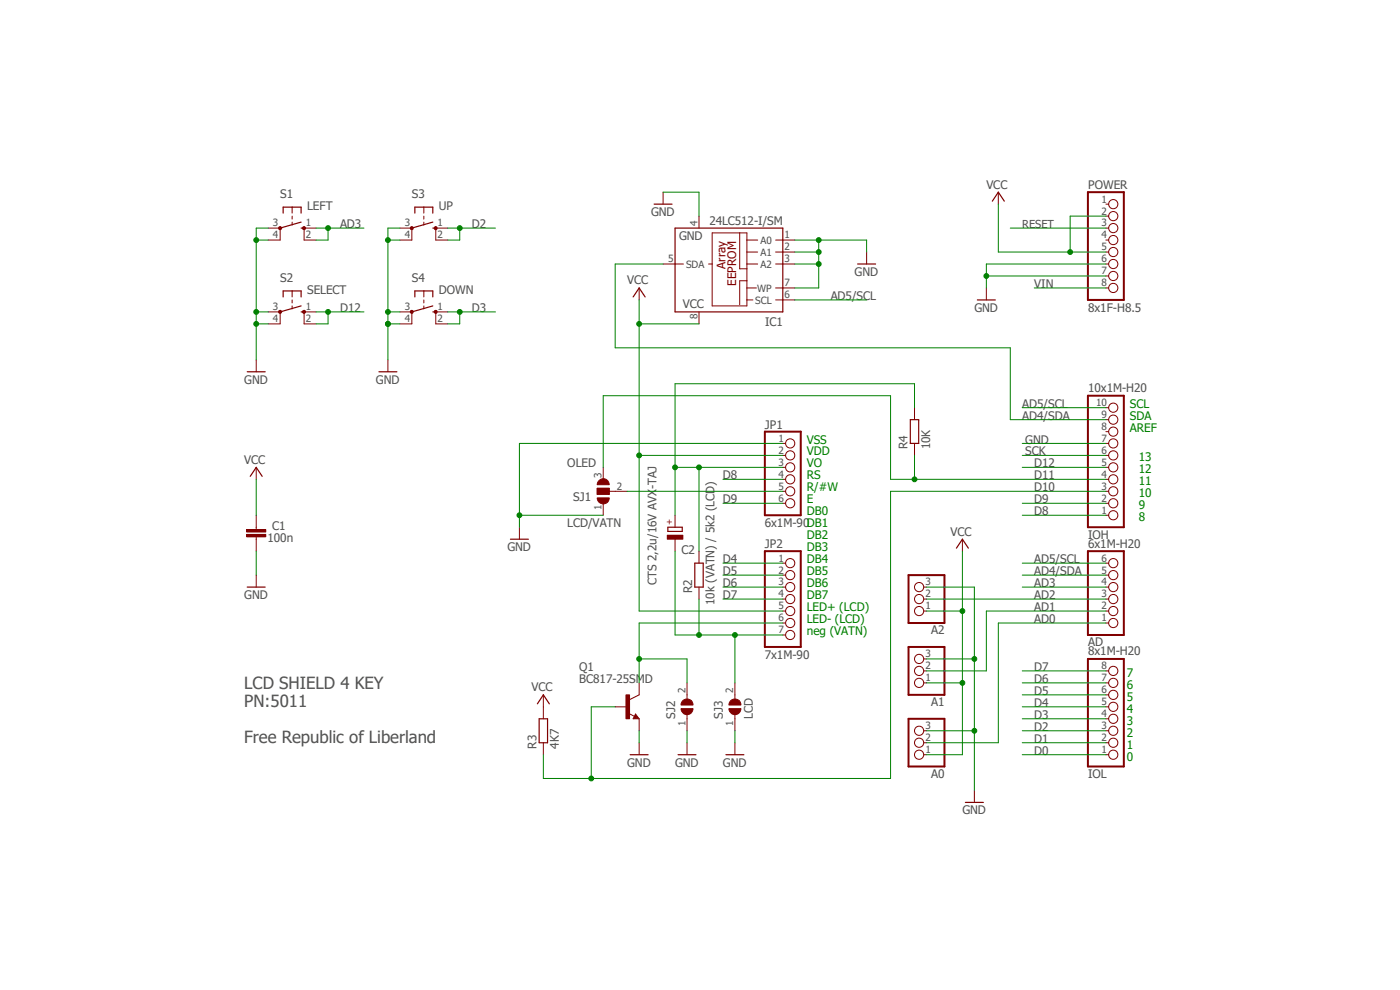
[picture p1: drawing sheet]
<svg xmlns="http://www.w3.org/2000/svg" width="297mm" height="210mm" viewBox="0 0 297 210" stroke-linecap="round" stroke-linejoin="round" font-family="sans-serif">
<path d="M50.9 36.4l195.3 137M246.2 36.4l-195.3 137" fill="none" stroke="#fff" stroke-width=".21"/>
<path d="M230.8 83.9h7.6v27.9h-7.6zM230.8 116.9h7.6v17.8h-7.6zM230.8 139.8h7.6v22.8h-7.6z" fill="none" stroke="#800000" stroke-width=".42"/>
<g fill="none" stroke="#800000" stroke-width=".21">
<path d="M211.8 40.8v2.5M209.3 61.1v2.5M54.4 99.1v2.6M234.6 99.1h.6M234.6 96.6h.6M234.6 94.1h.6M234.6 91.6h.6M234.6 89h.6M234.6 86.5h.6M54.4 111.8v.6M54.4 113.9v.5M234.6 109.3h.6"/>
<path d="M234.6 106.8h.6M234.6 104.2h.6M234.6 101.7h.6M234.6 119.5h.6M54.4 122v2.5M234.6 132.2h.6M234.6 129.6h.6M234.6 127.1h.6M234.6 124.5h.6M234.6 122h.6M234.6 157.6h.6M234.6 155h.6"/>
<path d="M234.6 152.5h.6M234.6 149.9h.6M234.6 147.4h.6M234.6 144.9h.6M234.6 142.3h.6M234.6 160.1h.6"/>
<circle cx="236.2" cy="91.6" r=".98"/>
<circle cx="236.2" cy="86.5" r=".98"/>
<circle cx="236.2" cy="99.1" r=".98"/>
<circle cx="236.2" cy="94.1" r=".98"/>
<circle cx="236.2" cy="89" r=".98"/>
<circle cx="236.2" cy="96.6" r=".98"/>
<circle cx="236.2" cy="104.2" r=".98"/>
<circle cx="236.2" cy="106.8" r=".98"/>
<circle cx="236.2" cy="101.7" r=".98"/>
<circle cx="236.2" cy="119.5" r=".98"/>
<circle cx="236.2" cy="109.3" r=".98"/>
<circle cx="236.2" cy="127.1" r=".98"/>
<circle cx="236.2" cy="122" r=".98"/>
<circle cx="236.2" cy="124.5" r=".98"/>
<circle cx="236.2" cy="132.2" r=".98"/>
<circle cx="236.2" cy="129.6" r=".98"/>
<circle cx="236.2" cy="155" r=".98"/>
<circle cx="236.2" cy="149.9" r=".98"/>
<circle cx="236.2" cy="152.5" r=".98"/>
<circle cx="236.2" cy="144.9" r=".98"/>
<circle cx="236.2" cy="142.3" r=".98"/>
<circle cx="236.2" cy="157.6" r=".98"/>
<circle cx="236.2" cy="147.4" r=".98"/>
<circle cx="236.2" cy="160.1" r=".98"/>
</g>
<path d="M210.5 42.7l1.3-1.9 1.3 1.9M207.3 63.6h3.9M53.1 101l1.3-1.9 1.2 1.9M52.5 124.5h3.8" fill="none" stroke="#800000" stroke-width=".25"/>
<path d="M52.3 112.4h4.1v.5h-4.1z" fill-rule="evenodd" fill="#800000"/>
<path d="M52.3 112.4h4.1v.5h-4.1z" fill="none" stroke="#800000" stroke-width=".21"/>
<path d="M52.3 113.4h4.1v.5h-4.1z" fill-rule="evenodd" fill="#800000"/>
<g fill="none" stroke="#800000" stroke-width=".21">
<path d="M59.4 48.4v2.5M62 43.9v1.3M62 45.8v.7M62 47.1v.7M64.5 48.4v2.5M234.6 43.3h.6M234.6 45.8h.6M234.6 48.4h.6M234.6 50.9h.6M234.6 53.5h.6M234.6 56h.6M234.6 58.5h.6"/>
<path d="M234.6 61.1h.6M52.3 113.4h4.1v.5h-4.1zM54.4 109.3v2.5M54.4 114.4v2.5M110.2 111.8v2.6"/>
<circle cx="236.2" cy="48.4" r=".98"/>
<circle cx="236.2" cy="53.5" r=".98"/>
<circle cx="236.2" cy="58.5" r=".98"/>
<circle cx="236.2" cy="45.8" r=".98"/>
<circle cx="236.2" cy="43.3" r=".98"/>
<circle cx="236.2" cy="56" r=".98"/>
<circle cx="236.2" cy="50.9" r=".98"/>
<circle cx="236.2" cy="61.1" r=".98"/>
</g>
<path d="M230.8 40.8h7.6v22.8h-7.6z" fill="none" stroke="#800000" stroke-width=".42"/>
<path d="M60.1 45.2v-1.3h3.8v1.3M63.9 48.4h.6M63.9 47.1l-4.5 1.3M108.3 114.4h3.8" fill="none" stroke="#800000" stroke-width=".25"/>
<path d="M59.2 48.2l.2-.2 .2 .2 .2 .2-.2 .2h-.4z" fill-rule="evenodd" fill="#800000"/>
<path d="M59.2 48.2l.2-.2 .2 .2 .2 .2-.2 .2h-.4z" fill="none" stroke="#800000" stroke-width=".21"/>
<path d="M64.3 48.2l.2-.2 .2 .2 .2 .2-.2 .2h-.4z" fill-rule="evenodd" fill="#800000"/>
<path d="M56.9 48.4h2.5M56.9 50.9h2.5M64.3 48.2l.2-.2 .2 .2 .2 .2-.2 .2h-.4zM64.5 48.4h2.6M64.5 50.9h2.6M59.4 66.2v2.5M62 61.7v1.3M62 63.6v.7M62 64.9v.6M64.5 66.2v2.5" fill="none" stroke="#800000" stroke-width=".21"/>
<path d="M60.1 63v-1.3h3.8v1.3M63.9 66.2h.6M63.9 64.9l-4.5 1.3" fill="none" stroke="#800000" stroke-width=".25"/>
<path d="M59.2 65.9h.4l.2 .3-.2 .2-.2 .1-.2-.1z" fill-rule="evenodd" fill="#800000"/>
<path d="M59.2 65.9h.4l.2 .3-.2 .2-.2 .1-.2-.1z" fill="none" stroke="#800000" stroke-width=".21"/>
<path d="M64.3 65.9h.4l.2 .3-.2 .2-.2 .1-.2-.1z" fill-rule="evenodd" fill="#800000"/>
<path d="M87.4 48.4v2.5M89.9 43.9v1.3M89.9 45.8v.7M89.9 47.1v.7M92.5 48.4v2.5M56.9 66.2h2.5M56.9 68.7h2.5M64.3 65.9h.4l.2 .3-.2 .2-.2 .1-.2-.1zM64.5 66.2h2.6M64.5 68.7h2.6" fill="none" stroke="#800000" stroke-width=".21"/>
<path d="M88 45.2v-1.3h3.8v1.3M91.8 48.4h.7M91.8 47.1l-4.4 1.3" fill="none" stroke="#800000" stroke-width=".25"/>
<path d="M87.1 48.2l.3-.2 .2 .2v.4h-.5z" fill-rule="evenodd" fill="#800000"/>
<path d="M87.1 48.2l.3-.2 .2 .2v.4h-.5z" fill="none" stroke="#800000" stroke-width=".21"/>
<path d="M92.2 48.2l.3-.2 .2 .2v.4h-.5z" fill-rule="evenodd" fill="#800000"/>
<path d="M84.8 48.4h2.6M84.8 50.9h2.6M92.2 48.2l.3-.2 .2 .2v.4h-.5zM92.5 48.4h2.5M92.5 50.9h2.5M87.4 66.2v2.5M89.9 61.7v1.3M89.9 63.6v.7M89.9 64.9v.6M92.5 66.2v2.5" fill="none" stroke="#800000" stroke-width=".21"/>
<path d="M88 63v-1.3h3.8v1.3M91.8 66.2h.7M91.8 64.9l-4.4 1.3" fill="none" stroke="#800000" stroke-width=".25"/>
<path d="M87.1 65.9h.5v.5l-.2 .1-.3-.1z" fill-rule="evenodd" fill="#800000"/>
<path d="M87.1 65.9h.5v.5l-.2 .1-.3-.1z" fill="none" stroke="#800000" stroke-width=".21"/>
<path d="M92.2 65.9h.5v.5l-.2 .1-.3-.1z" fill-rule="evenodd" fill="#800000"/>
<g fill="none" stroke="#800000" stroke-width=".21">
<path d="M140.7 40.8v2.5M183.9 53.5v2.5M54.4 76.3v2.6M82.3 76.3v2.6M84.8 66.2h2.6M84.8 68.7h2.6M92.2 65.9h.5v.5l-.2 .1-.3-.1zM92.5 66.2h2.5M92.5 68.7h2.5M115.3 147.4v5.1M115.3 157.6v2.5M133.4 151.3l1.2 .7"/>
<path d="M134.8 151.5l.8 1h-1.3zM135.6 157.6v2.5M135.6 147.4l-2 1"/>
</g>
<path d="M138.8 43.3h3.8M181.9 56h3.9M52.5 78.9h3.8M80.4 78.9h3.8M114 149.3l1.3-1.9 1.2 1.9M114.4 152.5h1.8v5.1h-1.8zM134.8 152l.2 .2h-.4l.2-.5 .5 .7h-.7M133.7 160.1h3.8" fill="none" stroke="#800000" stroke-width=".25"/>
<path d="M132.8 147.4h.8v5.1h-.8z" fill-rule="evenodd" fill="#800000"/>
<path d="M130.5 149.9h2.6M132.8 147.4h.8v5.1h-.8zM135.6 144.9v2.5M135.6 152.5v2.5" fill="none" stroke="#800000" stroke-width=".21"/>
<path d="M127.1 101.9a1.25 1.25 0 0 1 1.4-.3 1.25 1.25 0 0 1 .7 1.2h-2.5z" fill-rule="evenodd" fill="#800000"/>
<path d="M127.1 101.9a1.25 1.25 0 0 1 1.4-.3 1.25 1.25 0 0 1 .7 1.2h-2.5z" fill="none" stroke="#800000" stroke-width=".21"/>
<path d="M126.7 105.6h2.5a1.27 1.27 0 0 1-1.2 1.3 1.27 1.27 0 0 1-1.3-1.3z" fill-rule="evenodd" fill="#800000"/>
<path d="M126.7 103.6h2.5v1.3h-2.5zM126.7 105.6h2.5a1.27 1.27 0 0 1-1.2 1.3 1.27 1.27 0 0 1-1.3-1.3zM129.2 104.2h1.3" fill="none" stroke="#800000" stroke-width=".21"/>
<path d="M126.7 103.6h2.5v1.3h-2.5z" fill-rule="evenodd" fill="#800000"/>
<g fill="none" stroke="#800000" stroke-width=".21">
<path d="M140.7 56h4.3M148.3 45.8v2.6M150.3 56h.8M151.1 49.4h7.4v15.5h-7.4zM156.9 49.4v7.6h1.6M158.5 56h2.2M158.5 53.5h2.2M158.5 50.9h2.2M158.5 59.6h-1.6v5M164.5 56h4.1M164.5 53.5h4.1M164.5 50.9h4.1"/>
<path d="M148.3 66.2v2.5M158.5 63.6h1.2M158.5 61.1h2M164.5 63.6h4.1M164.5 61.1h4.1M128 99.1v2.6M166.1 94.1h.5M166.1 96.6h.5M166.1 99.1h.5M194 86.5v2.5M194 94.1v2.5M126.7 103.6h2.5v1.3h-2.5z"/>
<path d="M128 106.8v2.5M130.5 104.2h2.6M166.1 104.2h.5M166.1 101.7h.5M166.1 106.8h.5M166.1 119.5h.5M166.1 129.6h.5M166.1 127.1h.5M166.1 124.5h.5M166.1 122h.5M166.1 132.2h.5M166.1 134.7h.5"/>
<path d="M196 129.6h.6M196 127.1h.6M196 124.5h.6M196 139.8h.6M196 144.9h.6M196 142.3h.6M196 157.6h.6M196 155h.6M196 160.1h.6M206.7 167.7v2.5"/>
<circle cx="167.6" cy="96.6" r=".98"/>
<circle cx="167.6" cy="94.1" r=".98"/>
<circle cx="167.6" cy="99.1" r=".98"/>
<circle cx="167.6" cy="101.7" r=".98"/>
<circle cx="167.6" cy="104.2" r=".98"/>
<circle cx="167.6" cy="119.5" r=".98"/>
<circle cx="167.6" cy="106.8" r=".98"/>
<circle cx="167.6" cy="127.1" r=".98"/>
<circle cx="167.6" cy="134.7" r=".98"/>
<circle cx="167.6" cy="129.6" r=".98"/>
<circle cx="167.6" cy="132.2" r=".98"/>
<circle cx="167.6" cy="122" r=".98"/>
<circle cx="167.6" cy="124.5" r=".98"/>
<circle cx="195" cy="124.5" r=".98"/>
<circle cx="195" cy="129.6" r=".98"/>
<circle cx="195" cy="127.1" r=".98"/>
<circle cx="195" cy="139.8" r=".98"/>
<circle cx="195" cy="157.6" r=".98"/>
<circle cx="195" cy="142.3" r=".98"/>
<circle cx="195" cy="144.9" r=".98"/>
<circle cx="195" cy="155" r=".98"/>
<circle cx="195" cy="160.1" r=".98"/>
</g>
<path d="M162.3 91.6h7.6v17.7h-7.6zM162.3 116.9h7.6v20.3h-7.6zM192.7 122h7.7v10.2h-7.7zM192.7 137.2h7.7v10.2h-7.7zM192.7 152.5h7.7v10.1h-7.7z" fill="none" stroke="#800000" stroke-width=".42"/>
<path d="M143.2 48.4h22.9v17.8h-22.9zM193.1 89h1.8v5.1h-1.8zM204.8 170.2h3.8" fill="none" stroke="#800000" stroke-width=".25"/>
<path d="M144.9 148.6a1.27 1.27 0 0 1 1.4-.2 1.27 1.27 0 0 1 .7 1.2h-2.5l.1-.6z" fill-rule="evenodd" fill="#800000"/>
<path d="M144.9 148.6a1.27 1.27 0 0 1 1.4-.2 1.27 1.27 0 0 1 .7 1.2h-2.5l.1-.6z" fill="none" stroke="#800000" stroke-width=".21"/>
<path d="M144.5 150.3h2.5a1.27 1.27 0 0 1-1.2 1.3 1.27 1.27 0 0 1-1.3-1.3z" fill-rule="evenodd" fill="#800000"/>
<path d="M144.5 150.3h2.5a1.27 1.27 0 0 1-1.2 1.3 1.27 1.27 0 0 1-1.3-1.3zM145.8 144.9v3.4M145.8 151.6v3.4M145.8 157.6v2.5" fill="none" stroke="#800000" stroke-width=".21"/>
<path d="M141.7 111.8h3v.9h-3zM143.8 160.1h3.9" fill="none" stroke="#800000" stroke-width=".25"/>
<path d="M141.6 113.5h3.3v.9h-3.3z" fill-rule="evenodd" fill="#800000"/>
<path d="M135.6 61.1v2.5M141.6 113.5h3.3v.9h-3.3zM143.2 109.3v2.5M143.2 114.4v2.5M148.3 116.9v2.6M204.2 114.4v2.5M148.3 124.5v2.6" fill="none" stroke="#800000" stroke-width=".21"/>
<path d="M134.3 63l1.3-1.9 1.3 1.9M147.4 119.5h1.8v5h-1.8zM202.9 116.3l1.3-1.9 1.2 1.9" fill="none" stroke="#800000" stroke-width=".25"/>
<path d="M155 148.6a1.27 1.27 0 0 1 1.4-.2 1.27 1.27 0 0 1 .8 1.2h-2.6l.2-.6z" fill-rule="evenodd" fill="#800000"/>
<path d="M155 148.6a1.27 1.27 0 0 1 1.4-.2 1.27 1.27 0 0 1 .8 1.2h-2.6l.2-.6z" fill="none" stroke="#800000" stroke-width=".21"/>
<path d="M154.6 150.3h2.6a1.27 1.27 0 0 1-1.3 1.3 1.27 1.27 0 0 1-1.3-1.3z" fill-rule="evenodd" fill="#800000"/>
<path d="M154.6 150.3h2.6a1.27 1.27 0 0 1-1.3 1.3 1.27 1.27 0 0 1-1.3-1.3zM155.9 144.9v3.4M155.9 151.6v3.4M155.9 157.6v2.5" fill="none" stroke="#800000" stroke-width=".21"/>
<path d="M154 160.1h3.8" fill="none" stroke="#800000" stroke-width=".25"/>
<path d="M211.8 43.3v10.2h22.8M234.6 45.8h-7.6v7.7" fill="none" stroke="#008000" stroke-width=".21"/>
<circle cx="227" cy="53.5" r=".51" fill="#008000"/>
<g fill="none" stroke="#008000" stroke-width=".21">
<path d="M135.6 63.6v66h30.5M135.6 96.6h30.5M54.4 101.7v7.6"/>
<circle cx="227" cy="53.5" r=".51"/>
</g>
<circle cx="135.6" cy="96.6" r=".51" fill="#008000"/>
<g fill="none" stroke="#008000" stroke-width=".21">
<path d="M135.6 68.7h12.7"/>
<circle cx="135.6" cy="96.6" r=".51"/>
</g>
<circle cx="135.6" cy="68.7" r=".51" fill="#008000"/>
<g fill="none" stroke="#008000" stroke-width=".21">
<path d="M196.6 144.9h7.6v15.2h-7.6"/>
<circle cx="135.6" cy="68.7" r=".51"/>
</g>
<circle cx="204.2" cy="144.9" r=".51" fill="#008000"/>
<g fill="none" stroke="#008000" stroke-width=".21">
<path d="M196.6 129.6h7.6v15.3"/>
<circle cx="204.2" cy="144.9" r=".51"/>
</g>
<circle cx="204.2" cy="129.6" r=".51" fill="#008000"/>
<g fill="none" stroke="#008000" stroke-width=".21">
<path d="M209.3 58.5h25.3M234.6 56h-25.3v5.1M204.2 116.9v12.7"/>
<circle cx="204.2" cy="129.6" r=".51"/>
</g>
<circle cx="209.2" cy="58.5" r=".51" fill="#008000"/>
<g fill="none" stroke="#008000" stroke-width=".21">
<path d="M166.1 94.1h-55.9v17.7M216.9 94.1h17.7M54.4 116.9v5.1M110.2 109.3h17.8"/>
<circle cx="209.2" cy="58.5" r=".51"/>
</g>
<circle cx="110.2" cy="109.3" r=".51" fill="#008000"/>
<g fill="none" stroke="#008000" stroke-width=".21">
<path d="M54.4 50.9h2.5M56.9 48.4h-2.5v27.9M54.4 66.2h2.5M54.4 68.7h2.5"/>
<circle cx="110.2" cy="109.3" r=".51"/>
</g>
<circle cx="54.4" cy="50.9" r=".51" fill="#008000"/>
<circle cx="54.4" cy="50.9" r=".51" fill="none" stroke="#008000" stroke-width=".21"/>
<circle cx="54.4" cy="66.2" r=".51" fill="#008000"/>
<circle cx="54.4" cy="66.2" r=".51" fill="none" stroke="#008000" stroke-width=".21"/>
<circle cx="54.4" cy="68.7" r=".51" fill="#008000"/>
<g fill="none" stroke="#008000" stroke-width=".21">
<path d="M82.3 50.9h2.5M84.8 48.4h-2.5v27.9M82.3 68.7h2.5"/>
<circle cx="54.4" cy="68.7" r=".51"/>
</g>
<circle cx="82.3" cy="68.7" r=".51" fill="#008000"/>
<circle cx="82.3" cy="68.7" r=".51" fill="none" stroke="#008000" stroke-width=".21"/>
<circle cx="82.3" cy="68.7" r=".51" fill="#008000"/>
<circle cx="82.3" cy="68.7" r=".51" fill="none" stroke="#008000" stroke-width=".21"/>
<circle cx="82.3" cy="50.9" r=".51" fill="#008000"/>
<g fill="none" stroke="#008000" stroke-width=".21">
<path d="M82.3 66.2h2.5"/>
<circle cx="82.3" cy="50.9" r=".51"/>
</g>
<circle cx="82.3" cy="66.2" r=".51" fill="#008000"/>
<g fill="none" stroke="#008000" stroke-width=".21">
<path d="M168.6 50.9h15.3v2.6M168.6 53.5h5.1M173.7 50.9v5.1h-5.1"/>
<circle cx="82.3" cy="66.2" r=".51"/>
</g>
<circle cx="173.7" cy="53.5" r=".51" fill="#008000"/>
<circle cx="173.7" cy="53.5" r=".51" fill="none" stroke="#008000" stroke-width=".21"/>
<circle cx="173.7" cy="50.9" r=".51" fill="#008000"/>
<g fill="none" stroke="#008000" stroke-width=".21">
<path d="M173.7 56v5.1h-5.1"/>
<circle cx="173.7" cy="50.9" r=".51"/>
</g>
<circle cx="173.7" cy="56" r=".51" fill="#008000"/>
<g fill="none" stroke="#008000" stroke-width=".21">
<path d="M196.6 124.5h10.1v43.2M196.6 139.8h10.1M135.6 155v2.6M145.8 155v2.6M196.6 155h10.1"/>
<circle cx="173.7" cy="56" r=".51"/>
</g>
<circle cx="206.7" cy="139.8" r=".51" fill="#008000"/>
<circle cx="206.7" cy="139.8" r=".51" fill="none" stroke="#008000" stroke-width=".21"/>
<circle cx="206.7" cy="155" r=".51" fill="#008000"/>
<g fill="none" stroke="#008000" stroke-width=".21">
<path d="M67.1 48.4h10.1M69.6 48.4v2.5h-2.5M140.7 40.8h7.6v5M214.3 48.4h20.3M219.4 61.1h15.2M216.9 96.6h17.7M196.6 127.1h38M216.9 124.5h17.7M234.6 132.2h-22.8v25.4h-15.2M155.9 155v2.6"/>
<circle cx="206.7" cy="155" r=".51"/>
</g>
<circle cx="69.6" cy="48.4" r=".51" fill="#008000"/>
<g fill="none" stroke="#008000" stroke-width=".21">
<path d="M95 48.4h10.1M97.5 48.4v2.5h-2.5M140.7 56h-10.2v17.8h83.8v15.2h20.3M168.6 63.6h15.3M216.9 86.5h17.7M216.9 119.5h17.7M216.9 122h17.7M216.9 155h17.7"/>
<circle cx="69.6" cy="48.4" r=".51"/>
</g>
<circle cx="97.5" cy="48.4" r=".51" fill="#008000"/>
<g fill="none" stroke="#008000" stroke-width=".21">
<path d="M95 66.2h10.1M97.5 66.2v2.5h-2.5M216.9 152.5h17.7"/>
<circle cx="97.5" cy="48.4" r=".51"/>
</g>
<circle cx="97.5" cy="66.2" r=".51" fill="#008000"/>
<g fill="none" stroke="#008000" stroke-width=".21">
<path d="M135.6 139.8h10.2v5.1M166.1 132.2h-30.5v12.7M234.6 129.6h-25.3v12.7h-12.7"/>
<circle cx="97.5" cy="66.2" r=".51"/>
</g>
<circle cx="135.6" cy="139.8" r=".51" fill="#008000"/>
<g fill="none" stroke="#008000" stroke-width=".21">
<path d="M234.6 104.2h-45.7v60.9h-73.6v-5M130.5 149.9h-5.1v15.2"/>
<circle cx="135.6" cy="139.8" r=".51"/>
</g>
<circle cx="125.4" cy="165.1" r=".51" fill="#008000"/>
<g fill="none" stroke="#008000" stroke-width=".21">
<path d="M143.2 99.1h22.9M194 86.5v-5.1h-50.8v27.9M153.4 106.8h12.7M153.4 101.7h12.7M153.4 119.5h12.7M216.9 106.8h17.7M216.9 109.3h17.7M153.4 122h12.7M153.4 124.5h12.7M153.4 127.1h12.7M216.9 149.9h17.7M216.9 147.4h17.7"/>
<path d="M216.9 144.9h17.7M216.9 142.3h17.7"/>
<circle cx="125.4" cy="165.1" r=".51"/>
</g>
<circle cx="143.2" cy="99.1" r=".51" fill="#008000"/>
<g fill="none" stroke="#008000" stroke-width=".21">
<path d="M148.3 99.1v17.8"/>
<circle cx="143.2" cy="99.1" r=".51"/>
</g>
<circle cx="148.3" cy="99.1" r=".51" fill="#008000"/>
<g fill="none" stroke="#008000" stroke-width=".21">
<path d="M128 99.1v-15.2h60.9v17.8h45.7M194 96.6v5.1"/>
<circle cx="148.3" cy="99.1" r=".51"/>
</g>
<circle cx="194" cy="101.7" r=".51" fill="#008000"/>
<g fill="none" stroke="#008000" stroke-width=".21">
<path d="M67.1 66.2h10.1M69.6 66.2v2.5h-2.5M216.9 99.1h17.7"/>
<circle cx="194" cy="101.7" r=".51"/>
</g>
<circle cx="69.6" cy="66.2" r=".51" fill="#008000"/>
<g fill="none" stroke="#008000" stroke-width=".21">
<path d="M133.1 104.2h33M143.2 116.9v17.8h22.9M148.3 127.1v7.6M216.9 157.6h17.7"/>
<circle cx="69.6" cy="66.2" r=".51"/>
</g>
<circle cx="148.3" cy="134.7" r=".51" fill="#008000"/>
<g fill="none" stroke="#008000" stroke-width=".21">
<path d="M155.9 134.7v10.2"/>
<circle cx="148.3" cy="134.7" r=".51"/>
</g>
<circle cx="155.9" cy="134.7" r=".51" fill="#008000"/>
<g fill="none" stroke="#008000" stroke-width=".21">
<path d="M216.9 160.1h17.7"/>
<circle cx="155.9" cy="134.7" r=".51"/>
</g>
<g font-size="3.6" fill="#505050">
<text x="51.8" y="146.1">LCD SHIELD 4 KEY</text>
<text x="51.8" y="149.9">PN:5011</text>
<text x="51.8" y="157.6">Free Republic of Liberland</text>
</g>
<g font-size="2.5" fill="#505050">
<text x="209.3" y="40">VCC</text>
<text x="230.8" y="40.1">POWER</text>
<text x="59.4" y="42">S1</text>
<text x="65.2" y="44.6">LEFT</text>
<text x="87.4" y="42">S3</text>
<text x="93.1" y="44.6">UP</text>
<text x="138.1" y="45.8">GND</text>
<text x="150.5" y="47.6">24LC512-I/SM</text>
<text x="72.1" y="48.4">AD3</text>
<text x="100.1" y="48.4">D2</text>
<text x="144.1" y="50.9">GND</text>
<text x="59.4" y="59.8">S2</text>
<text x="87.4" y="59.8">S4</text>
<text x="181.3" y="58.5">GND</text>
<text x="65.2" y="62.4">SELECT</text>
<text x="93.1" y="62.4">DOWN</text>
<text x="133.1" y="60.3">VCC</text>
<text x="144.9" y="65.4">VCC</text>
<text x="176.2" y="63.6">AD5/SCL</text>
<text x="219.4" y="61.1">VIN</text>
<text x="72.1" y="66.2">D12</text>
<text x="100.1" y="66.2">D3</text>
<text x="162.3" y="69.2">IC1</text>
<text x="206.7" y="66.2">GND</text>
<text x="230.8" y="66.2">8x1F-H8.5</text>
<text x="51.8" y="81.4">GND</text>
<text x="79.8" y="81.4">GND</text>
<text x="230.8" y="83.2">10x1M-H20</text>
<text x="216.9" y="89">AD4/SDA</text>
<text x="216.9" y="86.5">AD5/SCL</text>
<text x="162.3" y="90.9">JP1</text>
<text x="192.5" y="95.3" transform="rotate(-90 192.5 95.3)">R4</text>
<text x="197.3" y="95.3" transform="rotate(-90 197.3 95.3)">10K</text>
<text x="217.5" y="94.1">GND</text>
<text x="51.8" y="98.4">VCC</text>
<text x="120.4" y="99.1">OLED</text>
<text x="153.4" y="101.7">D8</text>
<text x="217.5" y="96.6">SCK</text>
<text x="219.4" y="101.7">D11</text>
<text x="219.4" y="99.1">D12</text>
<text x="121.6" y="106.4">SJ1</text>
<text x="153.4" y="106.8">D9</text>
<text x="219.4" y="104.2">D10</text>
<text x="219.4" y="106.8">D9</text>
<text x="57.7" y="112.5">C1</text>
<text x="120.4" y="111.8">LCD/VATN</text>
<text x="162.3" y="111.8">6x1M-90DB1</text>
<text x="201.6" y="113.6">VCC</text>
<text x="219.4" y="109.3">D8</text>
<text x="56.8" y="115">100n</text>
<text x="107.7" y="116.9">GND</text>
<text x="144.6" y="117.5">C2</text>
<text x="153.4" y="119.5">D4</text>
<text x="162.3" y="116.3">JP2</text>
<text x="219.4" y="119.5">AD5/SCL</text>
<text x="230.8" y="116.2">6x1M-H20</text>
<text x="230.8" y="114.3">IOH</text>
<text x="139.3" y="124.1" transform="rotate(-90 139.3 124.1)">CTS 2,2u/16V AVX-TAJ</text>
<text x="146.8" y="125.8" transform="rotate(-90 146.8 125.8)">R2</text>
<text x="153.4" y="122">D5</text>
<text x="153.4" y="124.5">D6</text>
<text x="219.4" y="124.5">AD3</text>
<text x="219.4" y="122">AD4/SDA</text>
<text x="51.8" y="127.1">GND</text>
<text x="151.6" y="128.4" transform="rotate(-90 151.6 128.4)">10k (VATN) / 5k2 (LCD)</text>
<text x="153.4" y="127.1">D7</text>
<text x="219.4" y="127.1">AD2</text>
<text x="219.4" y="129.6">AD1</text>
<text x="197.5" y="134.6">A2</text>
<text x="219.4" y="132.2">AD0</text>
<text x="230.8" y="137.1">AD</text>
<text x="122.9" y="142.3">Q1</text>
<text x="162.3" y="139.8">7x1M-90</text>
<text x="219.4" y="142.3">D7</text>
<text x="230.8" y="139">8x1M-H20</text>
<text x="112.7" y="146.6">VCC</text>
<text x="122.9" y="144.9">BC817-25SMD</text>
<text x="197.5" y="149.8">A1</text>
<text x="219.4" y="149.9">D4</text>
<text x="219.4" y="147.4">D5</text>
<text x="219.4" y="144.9">D6</text>
<text x="143.2" y="152.5" transform="rotate(-90 143.2 152.5)">SJ2</text>
<text x="153.4" y="152.5" transform="rotate(-90 153.4 152.5)">SJ3</text>
<text x="159.7" y="152.5" transform="rotate(-90 159.7 152.5)">LCD</text>
<text x="219.4" y="155">D2</text>
<text x="219.4" y="152.5">D3</text>
<text x="113.8" y="158.8" transform="rotate(-90 113.8 158.8)">R3</text>
<text x="118.6" y="158.8" transform="rotate(-90 118.6 158.8)">4K7</text>
<text x="219.4" y="157.6">D1</text>
<text x="219.4" y="160.1">D0</text>
<text x="133.1" y="162.6">GND</text>
<text x="143.2" y="162.6">GND</text>
<text x="153.4" y="162.6">GND</text>
<text x="197.5" y="165.1">A0</text>
<text x="230.8" y="165.1">IOL</text>
<text x="204.2" y="172.8">GND</text>
</g>
<g font-size="2.5" fill="#800000">
<text x="153.9" y="57" transform="rotate(-90 153.9 57)">Array</text>
<text x="156.2" y="60.6" transform="rotate(-90 156.2 60.6)">EEPROM</text>
</g>
<g font-size="2.5" fill="#008000">
<text x="239.7" y="89">SDA</text>
<text x="239.7" y="86.5">SCL</text>
<text x="171.2" y="94.1">VSS</text>
<text x="239.7" y="91.6">AREF</text>
<text x="171.2" y="96.6">VDD</text>
<text x="171.2" y="99.1">VO</text>
<text x="171.2" y="101.7">RS</text>
<text x="241.6" y="100.4">12</text>
<text x="241.6" y="97.9">13</text>
<text x="171.2" y="104.2">R/#W</text>
<text x="171.2" y="106.8">E</text>
<text x="241.6" y="105.5">10</text>
<text x="241.6" y="103">11</text>
<text x="171.2" y="109.3">DB0</text>
<text x="241.6" y="110.6">8</text>
<text x="241.6" y="108">9</text>
<text x="171.2" y="119.5">DB4</text>
<text x="171.2" y="116.9">DB3</text>
<text x="171.2" y="114.4">DB2</text>
<text x="171.2" y="124.5">DB6</text>
<text x="171.2" y="122">DB5</text>
<text x="171.2" y="129.6">LED+ (LCD)</text>
<text x="171.2" y="127.1">DB7</text>
<text x="171.2" y="132.2">LED- (LCD)</text>
<text x="171.2" y="134.7">neg (VATN)</text>
<text x="239.1" y="143.6">7</text>
<text x="239.1" y="148.7">5</text>
<text x="239.1" y="146.1">6</text>
<text x="239.1" y="153.8">3</text>
<text x="239.1" y="151.2">4</text>
<text x="239.1" y="161.4">0</text>
<text x="239.1" y="158.8">1</text>
<text x="239.1" y="156.3">2</text>
</g>
<text font-size="2.3" fill="#505050" x="216.9" y="48.4">RESET</text>
<g font-size="2.1" fill="#505050">
<text x="233.7" y="43">1</text>
<text x="233.7" y="45.5">2</text>
<text x="57.9" y="48">3</text>
<text x="57.9" y="50.6">4</text>
<text x="64.9" y="48">1</text>
<text x="64.9" y="50.6">2</text>
<text x="85.9" y="48">3</text>
<text x="85.9" y="50.6">4</text>
<text x="92.8" y="48">1</text>
<text x="92.8" y="50.6">2</text>
<text x="148" y="48" transform="rotate(-90 148 48)">4</text>
<text x="161.3" y="51.7">A0</text>
<text x="166.4" y="50.6">1</text>
<text x="166.4" y="53.1">2</text>
<text x="233.7" y="48">3</text>
<text x="233.7" y="50.6">4</text>
<text x="233.7" y="53.1">5</text>
<text x="141.7" y="55.7">5</text>
<text x="145.5" y="56.8">SDA</text>
<text x="161.3" y="54.2">A1</text>
<text x="161.3" y="56.8">A2</text>
<text x="166.4" y="55.7">3</text>
<text x="233.7" y="55.7">6</text>
<text x="233.7" y="58.2">7</text>
<text x="57.9" y="65.8">3</text>
<text x="64.9" y="65.8">1</text>
<text x="85.9" y="65.8">3</text>
<text x="92.8" y="65.8">1</text>
<text x="160.2" y="64.4">SCL</text>
<text x="160.7" y="61.8">WP</text>
<text x="166.4" y="63.3">6</text>
<text x="166.4" y="60.7">7</text>
<text x="233.7" y="60.7">8</text>
<text x="57.9" y="68.3">4</text>
<text x="64.9" y="68.3">2</text>
<text x="85.9" y="68.3">4</text>
<text x="92.8" y="68.3">2</text>
<text x="148" y="67.6" transform="rotate(-90 148 67.6)">8</text>
<text x="232.5" y="86.1">10</text>
<text x="233.7" y="88.6">9</text>
<text x="165.1" y="93.7">1</text>
<text x="233.7" y="93.7">7</text>
<text x="233.7" y="91.2">8</text>
<text x="127.6" y="101.3" transform="rotate(-90 127.6 101.3)">3</text>
<text x="165.1" y="96.3">2</text>
<text x="165.1" y="98.8">3</text>
<text x="165.1" y="101.3">4</text>
<text x="233.7" y="101.3">4</text>
<text x="233.7" y="98.8">5</text>
<text x="233.7" y="96.3">6</text>
<text x="130.9" y="103.9">2</text>
<text x="165.1" y="103.9">5</text>
<text x="165.1" y="106.4">6</text>
<text x="233.7" y="106.4">2</text>
<text x="233.7" y="103.9">3</text>
<text x="127.6" y="108.3" transform="rotate(-90 127.6 108.3)">1</text>
<text x="233.7" y="109">1</text>
<text x="165.1" y="119.1">1</text>
<text x="233.7" y="119.1">6</text>
<text x="165.1" y="121.7">2</text>
<text x="165.1" y="124.2">3</text>
<text x="196.3" y="124.2">3</text>
<text x="233.7" y="124.2">4</text>
<text x="233.7" y="121.7">5</text>
<text x="165.1" y="126.7">4</text>
<text x="165.1" y="129.3">5</text>
<text x="165.1" y="131.8">6</text>
<text x="196.3" y="129.3">1</text>
<text x="196.3" y="126.7">2</text>
<text x="233.7" y="131.8">1</text>
<text x="233.7" y="129.3">2</text>
<text x="233.7" y="126.7">3</text>
<text x="165.1" y="134.4">7</text>
<text x="196.3" y="141.9">2</text>
<text x="196.3" y="139.4">3</text>
<text x="233.7" y="141.9">8</text>
<text x="145.4" y="147" transform="rotate(-90 145.4 147)">2</text>
<text x="155.6" y="147" transform="rotate(-90 155.6 147)">2</text>
<text x="196.3" y="144.5">1</text>
<text x="233.7" y="149.6">5</text>
<text x="233.7" y="147">6</text>
<text x="233.7" y="144.5">7</text>
<text x="145.4" y="154" transform="rotate(-90 145.4 154)">1</text>
<text x="155.6" y="154" transform="rotate(-90 155.6 154)">1</text>
<text x="196.3" y="154.6">3</text>
<text x="233.7" y="154.6">3</text>
<text x="233.7" y="152.1">4</text>
<text x="196.3" y="159.7">1</text>
<text x="196.3" y="157.2">2</text>
<text x="233.7" y="159.7">1</text>
<text x="233.7" y="157.2">2</text>
</g>
<text font-size="1.8" fill="#800000" x="142.6" y="111.5" transform="rotate(-90 142.6 111.5)">+</text>
</svg>
